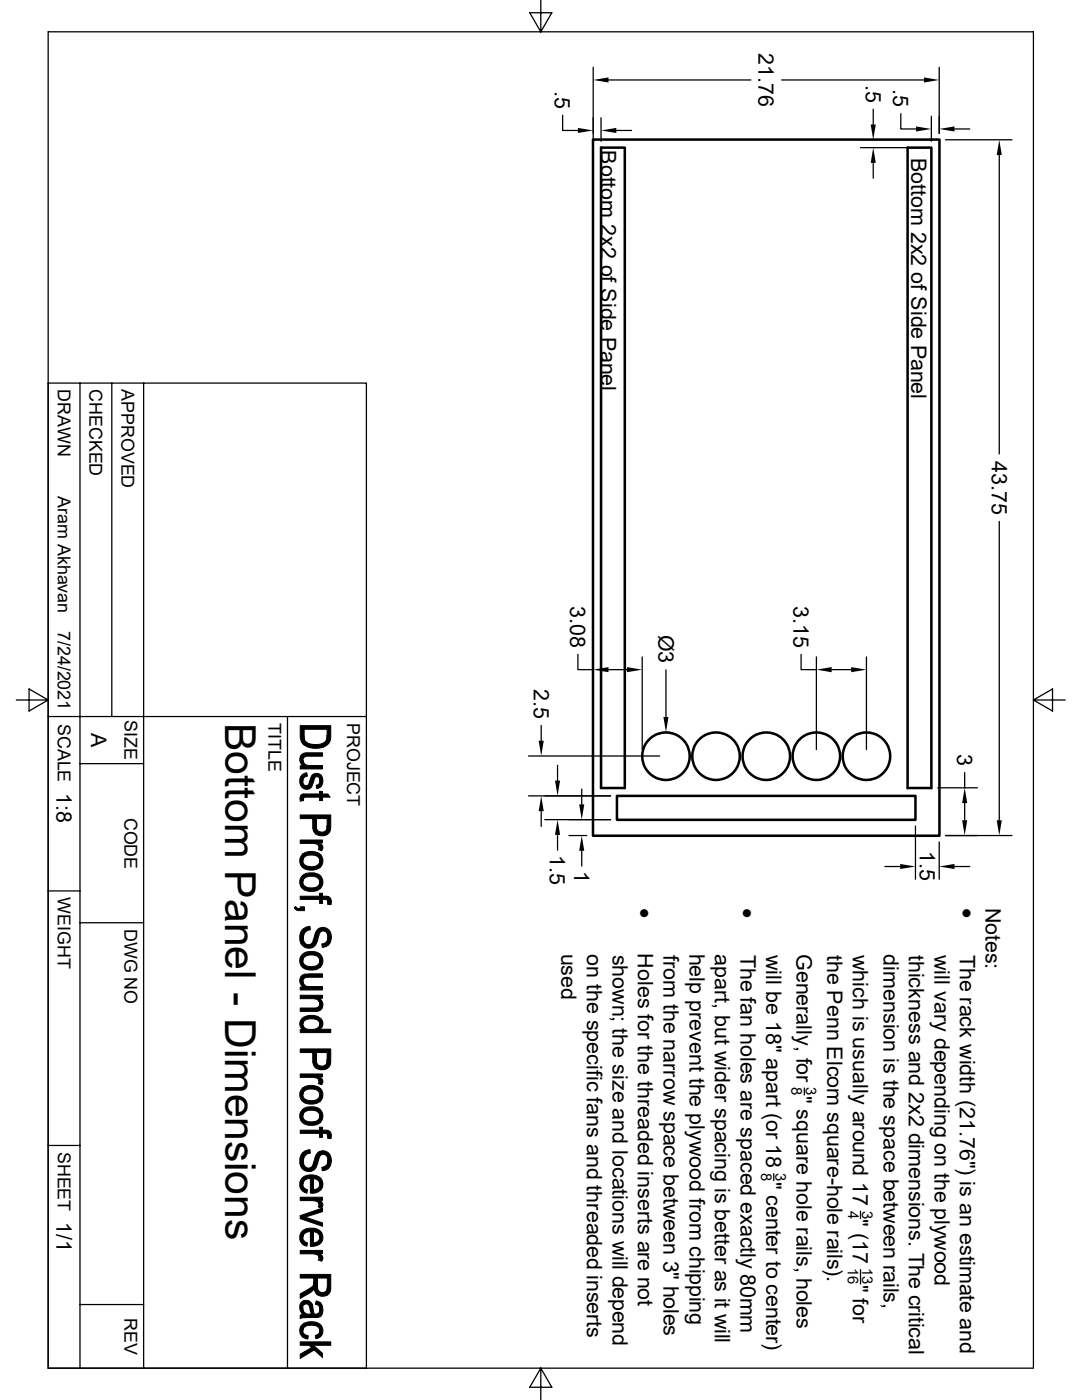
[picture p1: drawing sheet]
<svg xmlns="http://www.w3.org/2000/svg" width="216mm" height="279mm" viewBox="0 0 216 279" stroke-linecap="round" stroke-linejoin="round" font-family="sans-serif">
<g fill="none" stroke="#000" stroke-width=".51">
<path d="M118.3 27.9h69.2v138.9h-69.2zM119.9 29.5h4.8v127.8h-4.8zM181.1 29.5h4.7v127.8h-4.7zM123.1 158.8h59.6v4.8h-59.6z"/>
<circle cx="132.9" cy="150.9" r="4.7"/>
<circle cx="142.9" cy="150.9" r="4.7"/>
<circle cx="152.9" cy="150.9" r="4.7"/>
<circle cx="162.9" cy="150.9" r="4.7"/>
<circle cx="172.9" cy="150.9" r="4.7"/>
</g>
<g fill="none" stroke="#000" stroke-width=".25">
<path d="M9.6 6.4h196.6v266.6h-196.6zM107.9 0v6.4l2.2-3.9h-4.4l2.2 3.9M118.4 13.4v15.1M121.4 16h28.4M156 16h28.4M187.4 13.4v13.2M112.3 23v3h3M119.9 23.5v4.7M123 26h3M171.7 27.9h14.4M171.7 29.5h12.9M174.2 21.8v3"/>
<path d="M174.2 32.5v3.1M179.7 22.7v3h3.1M185.8 23.2v5M188.7 27.9h13.2M190.5 25.7h3M199.4 30.9v59.7M9.6 76.5h63.5v196.5h-63.5zM16 76.5v196.5M22.3 76.5v66.5M28.7 76.5v196.5M199.4 104.1v59.6M3.3 139.7h6.3l-3.8 2.2v-4.4l3.8 2.2"/>
<path d="M115.3 130.6v3h3.1M118.4 131.1v34.4M121.4 133.6h3.7M128.1 131.1v18.5M132.9 133.7v9.4M159.9 130.6v3h3M162.9 131.1v18.5M165.9 133.6h3.9M172.9 131.1v18.5M206.2 139.7l3.8-2.2v4.4l-3.8-2.2h6.4M9.6 143h63.5M16 152.4h12.7"/>
<path d="M57.4 143v130M105.5 158.8h16.3M105.5 150.9h26.1M108 144.8v3M111.3 152.7v3.1M116.1 157.5v3M187.1 157.2h7.9M192.5 154.2v3M9.6 177.8h6.4M108 161.9v3M108.7 163.6h13.1M111.3 166.6v3.1"/>
<path d="M113.5 166.8h3.6M116.1 169.8v3M176.6 172.9h3M182.7 164.8v10.7M187.4 168v7.5M188.7 166.8h13.2M190.5 172.9h3M192.5 160.3v3.4M16 184.1h12.7M160.5 217.1v1.4M9.6 228.6h6.4M154.4 234.2v1.4"/>
<path d="M171.7 241.7v1.5M171.7 253.4v2.8M16 260.3h12.7M107.9 273l-2.2 3.9h4.4l-2.2-3.9v6.4"/>
</g>
<g fill="#000" stroke="#000" stroke-width=".2">
<path d="M60.1 158.7l.4-.2 .1 1.3-.7 .1v-.7z" fill-rule="evenodd"/>
<path d="M60.5 151.7l.1 .6v.5l-.2-.1z" fill-rule="evenodd"/>
<path d="M60.4 154.6l.8-.4 .1 .7a.94 .94 0 0 0-.9 1z" fill-rule="evenodd"/>
<path d="M60.2 154.7l.2-.1v1.3a.7 .7 0 0 0 .7 .9 .7 .7 0 0 0 .7-.8 1.58 1.58 0 0 1 1.5-1.7l.5 .3v1.2a.6 .6 0 0 0-.5-.8 .6 .6 0 0 0-.6 .7 1.85 1.85 0 0 1-1.5 1.8 1.73 1.73 0 0 1-1-2.8z" fill-rule="evenodd"/>
<path d="M60.2 150.5l.8-.3h3.3v.7h-2.8a.87 .87 0 0 0-1 .8l-.1 1a1.46 1.46 0 0 1-.2-2.2z" fill-rule="evenodd"/>
<path d="M59.9 152.8h.7v-.5a1.48 1.48 0 0 0 1.4 .5h2.3v.7h-4.4z" fill-rule="evenodd"/>
<path d="M63.8 154.6a1.62 1.62 0 0 1-.5 2.8l-.2-.7a.74 .74 0 0 0 .7-.9z" fill-rule="evenodd"/>
<path d="M60.6 145.5v1.2a1.8 1.8 0 0 0 2.2 1.9 2.17 2.17 0 0 0 2.4-1.1l.1-.8 .1 1.9a4.2 4.2 0 0 1-4.8 0z" fill-rule="evenodd"/>
<path d="M60.5 158.5h3.3v-.6h.5v.6h1.1l.5 .6h-1.6v.7h-.5v-.7h-2.8l-.4 .1-.1 .3z" fill-rule="evenodd"/>
<path d="M59.9 144.8h6.1v2.4l-.3 .9-.3 .5-.1-3.1h-4.7v3.1l-.4-.5-.3-.7z" fill-rule="evenodd"/>
<path d="M60.3 170.6l.1-.2v1.4a1.61 1.61 0 0 0 2.1 1.1l.7-.1a.92 .92 0 0 0 .6-1v1.3a2.85 2.85 0 0 1-3.8-.5l-.2-1.1z" fill-rule="evenodd"/>
<path d="M60.3 174.8l.1-.1v1.3a1.69 1.69 0 0 0 2.3 1.2l.3-.1a1.01 1.01 0 0 0 .8-1.1v1.4a2.68 2.68 0 0 1-3.9-.7l-.1-1z" fill-rule="evenodd"/>
<path d="M59.9 167.6h4.4v.6h-.6v.9a1.24 1.24 0 0 0-1.5-.8h-2.3z" fill-rule="evenodd"/>
<path d="M63.7 168.2a.95 .95 0 0 1 .5 1.6l-.7-.3 .2-.4z" fill-rule="evenodd"/>
<path d="M60.5 170.3a2.76 2.76 0 0 1 3.8 .7l.1 .6v.7l-.6 .8v-1.3a1.43 1.43 0 0 0-1.9-1.2l-.6 .2a1.17 1.17 0 0 0-.9 1z" fill-rule="evenodd"/>
<path d="M60.5 174.6a2.9 2.9 0 0 1 3.6 .4 1.79 1.79 0 0 1-.3 2.4v-1.4a1.43 1.43 0 0 0-1.9-1.1l-1 .3-.4 .4-.1 .4z" fill-rule="evenodd"/>
<path d="M63.1 163.4v1.4a1.1 1.1 0 0 0 1.1 1.3 1.1 1.1 0 0 0 1.1-1.3v1.7l-.7 .3h-.7l-.7-.3h-.2z" fill-rule="evenodd"/>
<path d="M59.9 178.9h3.9v-.6h.5v.6h1.1v1.2a.51 .51 0 0 0-.7-.6h-.4v.8h-.5v-.8h-3.9z" fill-rule="evenodd"/>
<path d="M59.9 162.6h6.1v2.6l-.3 .9-.4 .4v-3.1h-2.2l-.1 3.1-.4-.5-.2-.7v-1.9h-2.5z" fill-rule="evenodd"/>
<path d="M65.4 178.9a1.24 1.24 0 0 1 .6 1.7l-.6-.1z" fill-rule="evenodd"/>
<path d="M60.5 195.9l.1 .5v.6l-.2-.1z" fill-rule="evenodd"/>
<path d="M58.7 181.1l.3-.2 .5 .4 .4 .1v-.4h.8v.7h-.8a1.03 1.03 0 0 1-1.2-.6z" fill-rule="evenodd"/>
<path d="M60.5 185.4l.5-.4 .8-.1 .1 .6a1.52 1.52 0 0 0-1.4 1.7z" fill-rule="evenodd"/>
<path d="M60.3 190.5l.1-.1v1.3a1.69 1.69 0 0 0 2.3 1.2l.3-.1a1.01 1.01 0 0 0 .8-1.1v1.4a2.85 2.85 0 0 1-3.8-.5l-.2-1.2z" fill-rule="evenodd"/>
<path d="M63.7 199.2l.1 .1v1.1z" fill-rule="evenodd"/>
<path d="M60.2 194.7l.7-.3h3.4v.6h-2.8a.87 .87 0 0 0-1 .9l-.1 1a1.46 1.46 0 0 1-.2-2.2z" fill-rule="evenodd"/>
<path d="M59.9 197h.7v-.6a1.34 1.34 0 0 0 1.4 .5h2.3v.7h-4.4z" fill-rule="evenodd"/>
<path d="M59.9 198.6h4.4v.6h-.6v.7l-.4-.4-.6-.2h-2.8z" fill-rule="evenodd"/>
<path d="M60.5 190.3a2.9 2.9 0 0 1 3.6 .5 1.79 1.79 0 0 1-.3 2.3v-1.4a1.43 1.43 0 0 0-1.9-1.1l-1 .3-.4 .4-.1 .4z" fill-rule="evenodd"/>
<path d="M65.4 187v1.7l-.3 .2-.8 .2-.1-.7 .4-.1a1.08 1.08 0 0 0 .8-1.3z" fill-rule="evenodd"/>
<path d="M60.4 185.5l.1-.1v1.8a1.01 1.01 0 0 0 .7 1.3 1.01 1.01 0 0 0 1.3-.8 3.9 3.9 0 0 1 1.2-2.4 1.72 1.72 0 0 1 1.8 .2 1.72 1.72 0 0 1 .6 1.8l-.2 .8-.5 .6v-1.7a.92 .92 0 0 0-.7-1.2 .92 .92 0 0 0-1.1 .9 3.1 3.1 0 0 1-1.4 2.4 1.97 1.97 0 0 1-2-.6 1.97 1.97 0 0 1-.3-2.1l.1-.4z" fill-rule="evenodd"/>
<path d="M60.3 203.2h.1l.1 2.2a1.38 1.38 0 0 1-.2-2.2z" fill-rule="evenodd"/>
<path d="M60.3 217.3l.1-.2v1.4a1.61 1.61 0 0 0 2.1 1.1l.7-.1a.92 .92 0 0 0 .6-1v1.3a2.6 2.6 0 0 1-3.9-.8l-.1-.8z" fill-rule="evenodd"/>
<path d="M59.9 214.3h4.4v.6h-.6v.9a1.24 1.24 0 0 0-1.5-.8h-2.3z" fill-rule="evenodd"/>
<path d="M59.9 201.2h2.7a.91 .91 0 0 0 1.2-.8v-1.1a1.43 1.43 0 0 1 .5 1.8 1.43 1.43 0 0 1-1.7 .7h-2.7z" fill-rule="evenodd"/>
<path d="M60.5 203a2.81 2.81 0 0 1 3.8 .7l.1 .8-.1 .4-.5 .5v-1a1.57 1.57 0 0 0-2.1-1.1l-1 .5-.3 .6v-1.2z" fill-rule="evenodd"/>
<path d="M63.7 214.9a.95 .95 0 0 1 .5 1.6l-.7-.3 .2-.4z" fill-rule="evenodd"/>
<path d="M60.5 217a2.76 2.76 0 0 1 3.8 .7l.1 .6v.6l-.6 .9v-1.3a1.43 1.43 0 0 0-1.9-1.2l-.6 .2a1.17 1.17 0 0 0-.9 1z" fill-rule="evenodd"/>
<path d="M63.1 210.1v1.4a1.1 1.1 0 0 0 1.1 1.3 1.1 1.1 0 0 0 1.1-1.3v1.7l-.7 .3h-.7l-.7-.3-.2-.1z" fill-rule="evenodd"/>
<path d="M60.5 204.7v.1a2.3 2.3 0 0 0 2.8 .4l.4-.4 .1-.4v1h2.2v.7h-6.1v-.7h.6z" fill-rule="evenodd"/>
<path d="M59.9 209.3h6.1v2.6l-.3 .9-.4 .4v-3.1h-2.2l-.1 3-.4-.4-.2-.7v-1.9h-2.5z" fill-rule="evenodd"/>
<path d="M60.3 235.1l.1-.1v1.4a1.1 1.1 0 0 0 .9 1v.7a1.79 1.79 0 0 1-1-3z" fill-rule="evenodd"/>
<path d="M60.5 230l.5-.4 .8-.2 .1 .7a1.52 1.52 0 0 0-1.4 1.7z" fill-rule="evenodd"/>
<path d="M60.4 235a3.1 3.1 0 0 1 3.4 0v1.3a1.23 1.23 0 0 0-1.3-1.1v2.9h-.6v-2.9l-1.1 .3-.4 .9z" fill-rule="evenodd"/>
<path d="M60.3 221.5l.1-.1v1.3a1.69 1.69 0 0 0 2.3 1.2l.3-.1a1.01 1.01 0 0 0 .8-1.1v1.4a2.68 2.68 0 0 1-3.9-.7l-.1-1z" fill-rule="evenodd"/>
<path d="M59.9 238.9h4.4v.7h-.6v.8a1.24 1.24 0 0 0-1.5-.8h-2.3z" fill-rule="evenodd"/>
<path d="M60.5 221.3a2.9 2.9 0 0 1 3.6 .4 1.79 1.79 0 0 1-.3 2.4v-1.4a1.43 1.43 0 0 0-1.9-1.1l-1 .3-.4 .4-.1 .4z" fill-rule="evenodd"/>
<path d="M62.5 235.2v2.2l.9-.2 .4-.5v-1.7a1.77 1.77 0 0 1 .5 2 1.77 1.77 0 0 1-1.8 1.1z" fill-rule="evenodd"/>
<path d="M65.4 231.6v1.7l-.3 .2-.8 .1-.1-.6 .4-.1a1.16 1.16 0 0 0 .8-1.3z" fill-rule="evenodd"/>
<path d="M59.9 225.6h3.9v-.6h.5v.6h1.1v1.2a.51 .51 0 0 0-.7-.6h-.4v.8h-.5v-.8h-3.9z" fill-rule="evenodd"/>
<path d="M65.4 225.6a1.24 1.24 0 0 1 .6 1.6h-.6z" fill-rule="evenodd"/>
<path d="M60.4 230h.1v1.8a1.01 1.01 0 0 0 .7 1.3 1.01 1.01 0 0 0 1.3-.8 3.9 3.9 0 0 1 1.2-2.4 1.72 1.72 0 0 1 1.8 .2 1.72 1.72 0 0 1 .6 1.8l-.2 .8-.5 .6v-1.7a.92 .92 0 0 0-.7-1.2 .92 .92 0 0 0-1.1 .9 3.1 3.1 0 0 1-1.4 2.4 2.05 2.05 0 0 1-2.1-.7 2.05 2.05 0 0 1-.1-2.3z" fill-rule="evenodd"/>
<path d="M60.1 246l.3-.4v1.4a1.19 1.19 0 0 0 .9 1v.7a1.79 1.79 0 0 1-1.2-2.7z" fill-rule="evenodd"/>
<path d="M59.9 258.2l2.3-1.3 .3-.4 .1-.6 .1 1.3-.3 .4-2.5 1.5z" fill-rule="evenodd"/>
<path d="M60.4 245.6a3.1 3.1 0 0 1 3.4 0v1.3a1.17 1.17 0 0 0-1.3-1.1v2.9l-.6 .1v-3l-1.1 .3-.4 .9z" fill-rule="evenodd"/>
<path d="M63.1 259.6l.7 .3v1.4a.83 .83 0 0 0-.9-1z" fill-rule="evenodd"/>
<path d="M59.9 242.6l4.4 1.5v.6l-4.4-1.5z" fill-rule="evenodd"/>
<path d="M59.9 242.6l4.4-1.5v.7l-3.5 1.1z" fill-rule="evenodd"/>
<path d="M59.9 249.6h4.4v.5h-.6v.9a1.24 1.24 0 0 0-1.5-.8h-2.3z" fill-rule="evenodd"/>
<path d="M63.7 239.6a.92 .92 0 0 1 .5 1.5l-.7-.2 .2-.4z" fill-rule="evenodd"/>
<path d="M62.5 245.8v2.2h.2l.6-.2 .5-.5v-1.7a1.75 1.75 0 0 1 .5 2 1.75 1.75 0 0 1-1.8 1.1z" fill-rule="evenodd"/>
<path d="M63.7 250.1a.96 .96 0 0 1 .5 1.6l-.7-.2 .2-.5z" fill-rule="evenodd"/>
<path d="M63.3 255.1v1.5a1.03 1.03 0 0 0 .9 1.3 1.03 1.03 0 0 0 1.1-1.1v1.7l-1.1 .2-.9-.3z" fill-rule="evenodd"/>
<path d="M59.9 254.3h6.1v3l-.2 .7-.5 .4v-3.3h-2v3.3l-.4-.5-.2-.6-.1-2.2h-2.7z" fill-rule="evenodd"/>
<path d="M60.4 261l.1 1.3-.2-.1z" fill-rule="evenodd"/>
<path d="M60.3 264.4l.1-.1v1.3a1.09 1.09 0 0 0 1.1 1l-.1 .7a1.68 1.68 0 0 1-1.5-1.1 1.68 1.68 0 0 1 .4-1.8z" fill-rule="evenodd"/>
<path d="M60.3 259.8l.8-.3a1.17 1.17 0 0 1 1.1 .6l-.1 2.2-.3-1.1a.73 .73 0 0 0-.6-1 .73 .73 0 0 0-.8 .8l-.1 1.2a1.79 1.79 0 0 1 0-2.4z" fill-rule="evenodd"/>
<path d="M63.8 265.6v1.2l-.8 .4-.1-.7h.2a.89 .89 0 0 0 .7-.9z" fill-rule="evenodd"/>
<path d="M59.9 270.3l2.3-1.4 .3-.4 1.8 1.6v.8l-1.6-1.5-2.8 1.7z" fill-rule="evenodd"/>
<path d="M60.5 261.5l.2 .3a1.45 1.45 0 0 0 1.4 .5l.1-2.2 .5 2.1a.76 .76 0 0 0 .8-.1 .76 .76 0 0 0 .3-.8v-1.4a2.04 2.04 0 0 1 0 2.9l-.3 .1-3 .1-.6 .1v-.6l.6-.2z" fill-rule="evenodd"/>
<path d="M60.4 264.3a2.78 2.78 0 0 1 3.8 .5 1.63 1.63 0 0 1-.4 2v-1.2a1.38 1.38 0 0 0-1.9-1.1l-1 .3-.4 .3-.1 .5z" fill-rule="evenodd"/>
<path d="M59.9 267.8h6.1v.7h-3.5l-.3 .4-.5-.4h-1.8z" fill-rule="evenodd"/>
</g>
<g fill="#000">
<path d="M118.4 16l3-.5v1zM184.4 15.5l3 .5-3 .5zM115.3 25.5l3.1 .5-3.1 .5zM119.9 26l3.1-.5v1zM174.2 29.5l.6 3h-1.1zM173.7 24.8h1.1l-.6 3.1zM182.8 25.2l3 .5-3 .5zM187.4 25.7l3.1-.5v1zM199.4 27.9l.5 3h-1zM118.4 133.6l3-.5v1.1zM125.1 133.1l3 .5-3 .6zM162.9 133.6l3-.5v1.1z"/>
<path d="M169.8 133.1l3.1 .5-3.1 .6zM107.5 147.8h1l-.5 3.1zM110.7 155.8h1.1l-.5 3zM132.4 143.1h1l-.5 3zM108 158.8l.5 3.1h-1zM111.3 163.6l.5 3h-1.1zM115.6 160.5h1l-.5 3.1zM116.1 166.8l.5 3h-1zM179.6 172.4l3.1 .5-3.1 .5zM187.4 172.9l3.1-.5v1zM192 163.7h1l-.5 3.1zM192.5 157.2l.5 3.1h-1z"/>
<path d="M198.9 163.7h1l-.5 3.1z"/>
</g>
<text font-size="8.5" x="44.9" y="144.3" transform="rotate(90 44.9 144.3)">Bottom Panel - Dimensions</text>
<g font-size="4.5">
<text x="127.3" y="181.2" transform="rotate(90 127.3 181.2)">·</text>
<text x="147.8" y="181.2" transform="rotate(90 147.8 181.2)">·</text>
<text x="191.6" y="181.2" transform="rotate(90 191.6 181.2)">·</text>
</g>
<g font-size="4.3">
<text x="151.4" y="10.7" transform="rotate(90 151.4 10.7)">21.76</text>
<text x="172.8" y="16.9" transform="rotate(90 172.8 16.9)">.5</text>
<text x="178.2" y="17.8" transform="rotate(90 178.2 17.8)">.5</text>
<text x="110.7" y="18.1" transform="rotate(90 110.7 18.1)">.5</text>
<text x="119.9" y="30" transform="rotate(90 119.9 30)">Bottom 2x2 of Side Panel</text>
<text x="181.8" y="31.5" transform="rotate(90 181.8 31.5)">Bottom 2x2 of Side Panel</text>
<text x="197.9" y="92.1" transform="rotate(90 197.9 92.1)">43.75</text>
<text x="113.8" y="121" transform="rotate(90 113.8 121)">3.08</text>
<text x="158.3" y="121" transform="rotate(90 158.3 121)">3.15</text>
<text x="131.4" y="126.7" transform="rotate(90 131.4 126.7)">Ø3</text>
<text x="106.5" y="137.5" transform="rotate(90 106.5 137.5)">2.5</text>
<text x="18.2" y="146.3" transform="rotate(90 18.2 146.3)">A</text>
<text x="191" y="150.5" transform="rotate(90 191 150.5)">3</text>
<text x="11.3" y="158.2" transform="rotate(90 11.3 158.2)">1:8</text>
<text x="109.7" y="170.7" transform="rotate(90 109.7 170.7)">1.5</text>
<text x="114.6" y="173.9" transform="rotate(90 114.6 173.9)">1</text>
<text x="183.6" y="169.8" transform="rotate(90 183.6 169.8)">1.5</text>
<text x="196.6" y="181.1" transform="rotate(90 196.6 181.1)">Notes:</text>
<text x="112" y="190.3" transform="rotate(90 112 190.3)">used</text>
<text x="117.1" y="190.5" transform="rotate(90 117.1 190.5)">on the specific fans and threaded inserts</text>
<text x="122.2" y="190.5" transform="rotate(90 122.2 190.5)">shown; the size and locations will depend</text>
<text x="127.3" y="190.3" transform="rotate(90 127.3 190.3)">Holes for the threaded inserts are not</text>
<text x="132.4" y="190.6" transform="rotate(90 132.4 190.6)">from the narrow space between 3&quot; holes</text>
<text x="137.6" y="190.3" transform="rotate(90 137.6 190.3)">help prevent the plywood from chipping</text>
<text x="142.7" y="190.5" transform="rotate(90 142.7 190.5)">apart, but wider spacing is better as it will</text>
<text x="147.8" y="190.5" transform="rotate(90 147.8 190.5)">The fan holes are spaced exactly 80mm</text>
<text x="152.9" y="190.6" transform="rotate(90 152.9 190.6)">will be 18&quot; apart (or 18 &quot; center to center)</text>
<text x="159" y="190.4" transform="rotate(90 159 190.4)">Generally, for &quot; square hole rails, holes</text>
<text x="165.1" y="190.5" transform="rotate(90 165.1 190.5)">the Penn Elcom square-hole rails).</text>
<text x="170.2" y="190.6" transform="rotate(90 170.2 190.6)">which is usually around 17 &quot; (17</text>
<text x="176.3" y="190.5" transform="rotate(90 176.3 190.5)">dimension is the space between rails,</text>
<text x="181.4" y="190.5" transform="rotate(90 181.4 190.5)">thickness and 2x2 dimensions. The critical</text>
<text x="186.4" y="190.6" transform="rotate(90 186.4 190.6)">will vary depending on the plywood</text>
<text x="191.6" y="190.5" transform="rotate(90 191.6 190.5)">The rack width (21.76&quot;) is an estimate and</text>
<text x="11.3" y="243.8" transform="rotate(90 11.3 243.8)">1/1</text>
<text x="170.2" y="256.4" transform="rotate(90 170.2 256.4)">&quot; for</text>
</g>
<g font-size="3.6">
<text x="11.5" y="77.7" transform="rotate(90 11.5 77.7)">DRAWN</text>
<text x="17.9" y="77.7" transform="rotate(90 17.9 77.7)">CHECKED</text>
<text x="24.2" y="77.7" transform="rotate(90 24.2 77.7)">APPROVED</text>
<text x="11.5" y="99" transform="rotate(90 11.5 99)">Aram Akhavan</text>
<text x="11.5" y="125.9" transform="rotate(90 11.5 125.9)">7/24/2021</text>
<text x="24.9" y="143.8" transform="rotate(90 24.9 143.8)">SIZE</text>
<text x="11.5" y="144.5" transform="rotate(90 11.5 144.5)">SCALE</text>
<text x="53.6" y="144.3" transform="rotate(90 53.6 144.3)">TITLE</text>
<text x="69.3" y="144.3" transform="rotate(90 69.3 144.3)">PROJECT</text>
<text x="24.9" y="163.2" transform="rotate(90 24.9 163.2)">CODE</text>
<text x="11.5" y="179.1" transform="rotate(90 11.5 179.1)">WEIGHT</text>
<text x="24.9" y="185.4" transform="rotate(90 24.9 185.4)">DWG NO</text>
<text x="11.5" y="229.9" transform="rotate(90 11.5 229.9)">SHEET</text>
<text x="24.9" y="263" transform="rotate(90 24.9 263)">REV</text>
</g>
<g font-size="3">
<text x="157.9" y="217" transform="rotate(90 157.9 217)">8</text>
<text x="160.8" y="217" transform="rotate(90 160.8 217)">3</text>
<text x="151.9" y="234.1" transform="rotate(90 151.9 234.1)">8</text>
<text x="154.8" y="234.1" transform="rotate(90 154.8 234.1)">3</text>
<text x="169.2" y="241.7" transform="rotate(90 169.2 241.7)">4</text>
<text x="172" y="241.6" transform="rotate(90 172 241.6)">3</text>
<text x="169.2" y="253" transform="rotate(90 169.2 253)">16</text>
<text x="172" y="253" transform="rotate(90 172 253)">13</text>
</g>
</svg>
